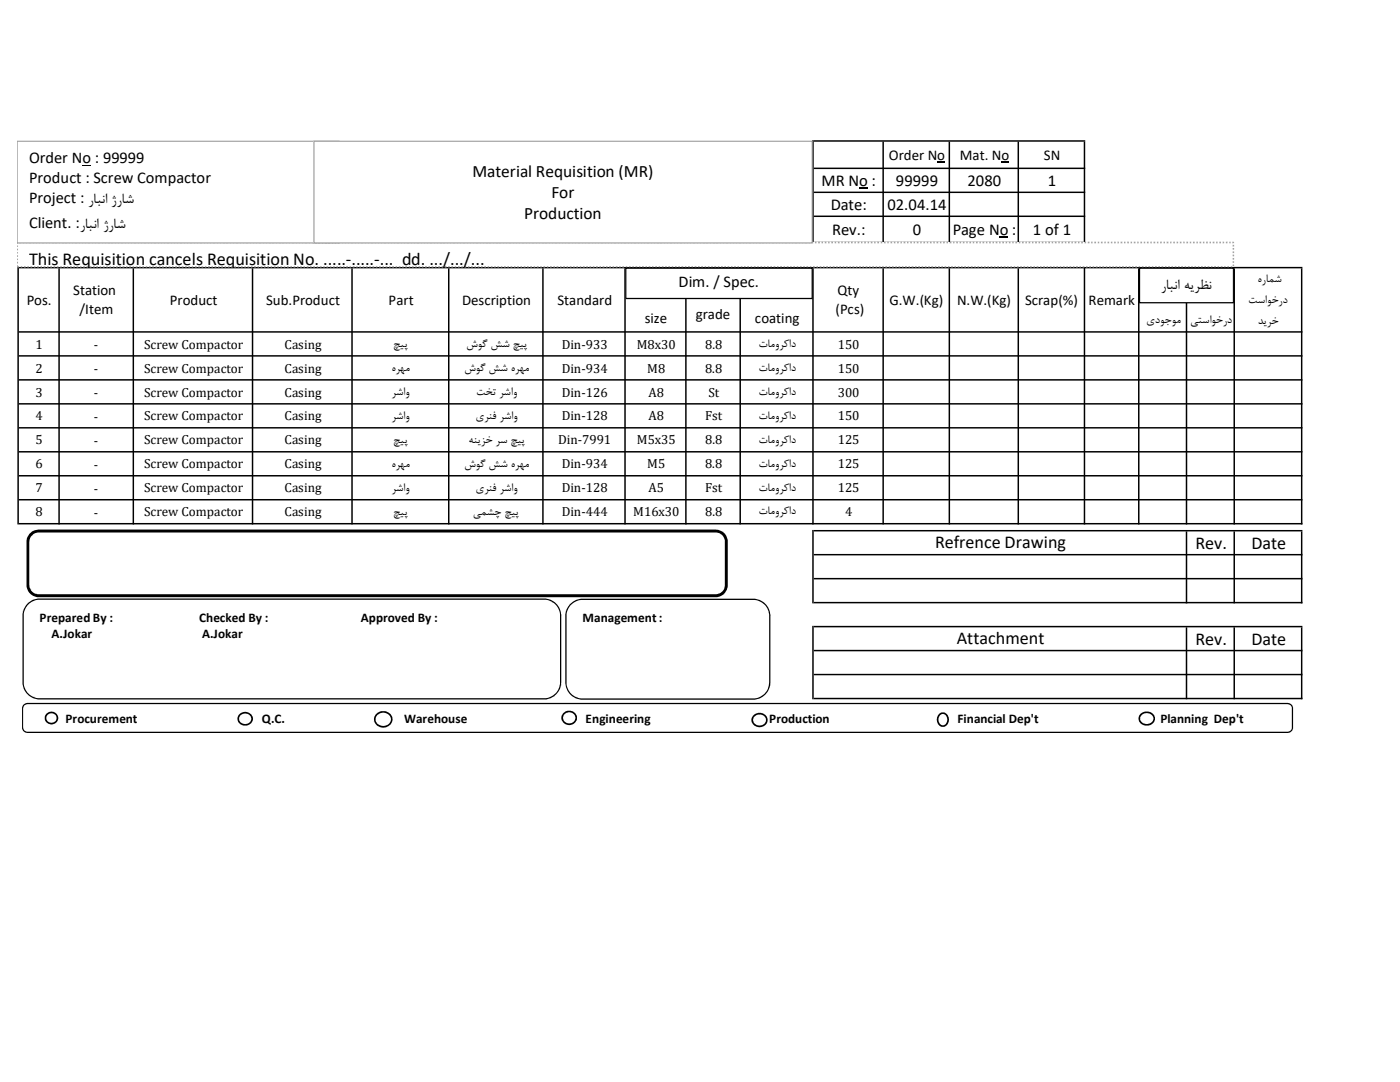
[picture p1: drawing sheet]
<svg xmlns="http://www.w3.org/2000/svg" width="279mm" height="216mm" viewBox="0 0 279 216" stroke-linecap="round" stroke-linejoin="round" font-family="sans-serif">
<path d="M171.4 37.5h1.8v.2h-1.8zM187 32.2h1.6v.2h-1.6zM199.9 32.2h1.5v.2h-1.5zM199.5 47.2h1.7v.3h-1.7z" fill="#000"/>
<g fill="#000">
<path d="M162.1 28h.3v20.6h-.3zM176.1 28.3h.3v20.3h-.3zM189.3 28.3h.3v20.3h-.3zM203.1 28.3h.3v20.3h-.3zM162.1 53.6h.3v51h-.3zM236.6 53.6h.3v51h-.3zM246.2 53.6h.3v51h-.3zM259.6 53.6h.3v51h-.3zM162.1 105.7h.3v14.7h-.3zM236.6 106h.3v14.4h-.3zM246.2 106h.3v14.4h-.3zM259.6 106h.3v14.4h-.3zM162.1 124.9h.3v14.6h-.3zM176.1 53.6h.3v51h-.3zM189.3 53.6h.3v51h-.3zM203.1 53.6h.3v51h-.3zM216.3 28.3h.3v76.3h-.3zM3.5 53.3h.3v51.3h-.3zM11.6 53.6h.3v51h-.3zM26.5 53.6h.3v51h-.3zM50.2 53.6h.3v51h-.3zM70.1 53.6h.3v51h-.3zM89.4 53.6h.3v51h-.3zM108.2 53.6h.3v51h-.3zM124.6 53.6h.3v51h-.3zM136.7 53.6h.3v51h-.3zM147.6 53.6h.3v51h-.3zM227.1 53.6h.3v51h-.3zM236.6 125.2h.3v14.3h-.3zM246.2 125.2h.3v14.3h-.3zM259.6 125.2h.3v14.3h-.3z" fill-rule="evenodd"/>
<path d="M162.4 28h54.2v.3h-54.2zM162.4 33.4h54.2v.3h-54.2zM162.4 38.2h54.2v.3h-54.2zM162.4 43h54.2v.3h-54.2zM162.4 48.3h54.2v.3h-54.2zM3.8 53.3h256.1v.3h-256.1zM3.8 66.1h256.1v.3h-256.1zM3.8 70.9h256.1v.3h-256.1zM3.8 75.6h256.1v.3h-256.1zM3.8 80.4h256.1v.3h-256.1zM3.8 85.2h256.1v.3h-256.1zM3.8 90h256.1v.3h-256.1zM3.8 94.8h256.1v.3h-256.1zM3.8 99.6h256.1v.3h-256.1zM3.8 104.4h256.1v.2h-256.1zM162.4 105.7h97.5v.3h-97.5zM162.4 110.5h97.5v.3h-97.5zM162.4 115.3h97.5v.3h-97.5zM162.4 120.1h97.5v.3h-97.5zM162.4 124.9h97.5v.3h-97.5zM162.4 129.7h97.5v.3h-97.5zM162.4 134.5h97.5v.2h-97.5zM162.4 139.2h97.5v.3h-97.5z" fill-rule="evenodd"/>
</g>
<path d="M3.4 48.4h242.7v4.8h-242.7z" fill="#fff"/>
<path d="M3.4 52.9h.2v.3h-.2zM3.4 52.2h.2v.4h-.2zM3.4 51.6h.2v.3h-.2zM3.4 50.9h.2v.4h-.2zM3.4 50.3h.2v.3h-.2zM3.4 49.6h.2v.4h-.2zM3.4 49h.2v.3h-.2zM3.4 48.2v.4l.2-.2v.2h-.2zM3.9 48.2h.2v.4h-.2zM4.5 48.2h.3v.4h-.3zM5.2 48.2h.3v.4h-.3zM5.8 48.2h.3v.4h-.3zM6.5 48.2h.3v.4h-.3zM7.1 48.2h.4v.4h-.4zM7.8 48.2h.3v.4h-.3zM8.4 48.2h.4v.4h-.4zM9.1 48.2h.3v.4h-.3zM9.7 48.2h.4v.4h-.4zM10.4 48.2h.3v.4h-.3zM11 48.2h.4v.4h-.4zM11.7 48.2h.3v.4h-.3zM12.4 48.2h.3v.4h-.3zM13 48.2h.3v.4h-.3zM13.7 48.2h.3v.4h-.3zM14.4 48.2h.2v.4h-.2zM15 48.2h.3v.4h-.3zM15.7 48.2h.3v.4h-.3zM16.3 48.2h.3v.4h-.3zM17 48.2h.3v.4h-.3zM17.6 48.2h.3v.4h-.3zM18.3 48.2h.3v.4h-.3zM18.9 48.2h.4v.4h-.4zM19.6 48.2h.3v.4h-.3zM20.2 48.2h.4v.4h-.4zM20.9 48.2h.3v.4h-.3zM21.5 48.2h.4v.4h-.4zM22.2 48.2h.3v.4h-.3zM22.9 48.2h.3v.4h-.3zM23.5 48.2h.3v.4h-.3zM24.2 48.2h.3v.4h-.3zM24.8 48.2h.3v.4h-.3zM25.5 48.2h.3v.4h-.3zM26.2 48.2h.3v.4h-.3zM26.8 48.2h.3v.4h-.3zM27.5 48.2h.3v.4h-.3zM28.1 48.2h.3v.4h-.3zM28.8 48.2h.3v.4h-.3zM29.4 48.2h.4v.4h-.4zM30.1 48.2h.3v.4h-.3zM30.7 48.2h.4v.4h-.4zM31.4 48.2h.3v.4h-.3zM32 48.2h.4v.4h-.4zM32.7 48.2h.3v.4h-.3zM33.4 48.2h.3v.4h-.3zM34 48.2h.3v.4h-.3zM34.7 48.2h.3v.4h-.3zM35.3 48.2h.3v.4h-.3zM36 48.2h.3v.4h-.3zM36.7 48.2h.3v.4h-.3zM37.3 48.2h.3v.4h-.3zM38 48.2h.3v.4h-.3zM38.6 48.2h.3v.4h-.3zM39.3 48.2h.3v.4h-.3zM39.9 48.2h.4v.4h-.4zM40.6 48.2h.3v.4h-.3zM41.2 48.2h.4v.4h-.4zM41.9 48.2h.3v.4h-.3zM42.5 48.2h.4v.4h-.4zM43.2 48.2h.3v.4h-.3zM43.9 48.2h.3v.4h-.3zM44.5 48.2h.3v.4h-.3zM45.2 48.2h.3v.4h-.3zM45.8 48.2h.3v.4h-.3zM46.5 48.2h.3v.4h-.3zM47.2 48.2h.3v.4h-.3zM47.8 48.2h.3v.4h-.3zM48.5 48.2h.3v.4h-.3zM49.1 48.2h.3v.4h-.3zM49.8 48.2h.3v.4h-.3zM50.4 48.2h.4v.4h-.4zM51.1 48.2h.3v.4h-.3zM51.7 48.2h.4v.4h-.4zM52.4 48.2h.3v.4h-.3zM53 48.2h.4v.4h-.4zM53.7 48.2h.3v.4h-.3zM54.4 48.2h.3v.4h-.3zM55 48.2h.3v.4h-.3zM55.7 48.2h.3v.4h-.3zM56.3 48.2h.3v.4h-.3zM57 48.2h.3v.4h-.3zM57.7 48.2h.3v.4h-.3zM58.3 48.2h.3v.4h-.3zM59 48.2h.3v.4h-.3zM59.6 48.2h.3v.4h-.3zM60.3 48.2h.3v.4h-.3zM60.9 48.2h.4v.4h-.4zM61.6 48.2h.3v.4h-.3zM62.2 48.2h.4v.4h-.4zM62.9 48.2h.3v.4h-.3zM63.5 48.2h.4v.4h-.4zM64.2 48.2h.3v.4h-.3zM64.9 48.2h.3v.4h-.3zM65.5 48.2h.3v.4h-.3zM66.2 48.2h.3v.4h-.3zM66.8 48.2h.3v.4h-.3zM67.5 48.2h.3v.4h-.3zM68.2 48.2h.3v.4h-.3zM68.8 48.2h.3v.4h-.3zM69.5 48.2h.3v.4h-.3zM70.1 48.2h.3v.4h-.3zM70.8 48.2h.3v.4h-.3zM71.4 48.2h.4v.4h-.4zM72.1 48.2h.3v.4h-.3zM72.7 48.2h.4v.4h-.4zM73.4 48.2h.3v.4h-.3zM74 48.2h.4v.4h-.4zM74.7 48.2h.3v.4h-.3zM75.4 48.2h.3v.4h-.3zM76 48.2h.3v.4h-.3zM76.7 48.2h.3v.4h-.3zM77.3 48.2h.3v.4h-.3zM78 48.2h.3v.4h-.3zM78.7 48.2h.3v.4h-.3zM79.3 48.2h.3v.4h-.3zM80 48.2h.3v.4h-.3zM80.6 48.2h.3v.4h-.3zM81.3 48.2h.3v.4h-.3zM81.9 48.2h.4v.4h-.4zM82.6 48.2h.3v.4h-.3zM83.2 48.2h.4v.4h-.4zM83.9 48.2h.3v.4h-.3zM84.5 48.2h.4v.4h-.4zM85.2 48.2h.3v.4h-.3zM85.9 48.2h.3v.4h-.3zM86.5 48.2h.3v.4h-.3zM87.2 48.2h.3v.4h-.3zM87.8 48.2h.3v.4h-.3zM88.5 48.2h.3v.4h-.3zM89.2 48.2h.3v.4h-.3zM89.8 48.2h.3v.4h-.3zM90.5 48.2h.3v.4h-.3zM91.1 48.2h.3v.4h-.3zM91.8 48.2h.3v.4h-.3zM92.4 48.2h.4v.4h-.4zM93.1 48.2h.3v.4h-.3zM93.7 48.2h.4v.4h-.4zM94.4 48.2h.3v.4h-.3zM95 48.2h.4v.4h-.4zM95.7 48.2h.3v.4h-.3zM96.4 48.2h.3v.4h-.3zM97 48.2h.3v.4h-.3zM97.7 48.2h.3v.4h-.3zM98.3 48.2h.3v.4h-.3zM99 48.2h.3v.4h-.3zM99.7 48.2h.2v.4h-.2zM100.3 48.2h.3v.4h-.3zM101 48.2h.3v.4h-.3zM101.6 48.2h.3v.4h-.3zM102.3 48.2h.3v.4h-.3zM102.9 48.2h.4v.4h-.4zM103.6 48.2h.3v.4h-.3zM104.2 48.2h.4v.4h-.4zM104.9 48.2h.3v.4h-.3zM105.5 48.2h.4v.4h-.4zM106.2 48.2h.3v.4h-.3zM106.8 48.2h.4v.4h-.4zM107.5 48.2h.3v.4h-.3zM108.2 48.2h.3v.4h-.3zM108.8 48.2h.3v.4h-.3zM109.5 48.2h.3v.4h-.3zM110.2 48.2h.2v.4h-.2zM110.8 48.2h.3v.4h-.3zM111.5 48.2h.3v.4h-.3zM112.1 48.2h.3v.4h-.3zM112.8 48.2h.3v.4h-.3zM113.4 48.2h.3v.4h-.3zM114.1 48.2h.3v.4h-.3zM114.7 48.2h.4v.4h-.4zM115.4 48.2h.3v.4h-.3zM116 48.2h.4v.4h-.4zM116.7 48.2h.3v.4h-.3zM117.3 48.2h.4v.4h-.4zM118 48.2h.3v.4h-.3zM118.7 48.2h.3v.4h-.3zM119.3 48.2h.3v.4h-.3zM120 48.2h.3v.4h-.3zM120.6 48.2h.3v.4h-.3zM121.3 48.2h.3v.4h-.3zM122 48.2h.3v.4h-.3zM122.6 48.2h.3v.4h-.3zM123.3 48.2h.3v.4h-.3zM123.9 48.2h.3v.4h-.3zM124.6 48.2h.3v.4h-.3zM125.2 48.2h.4v.4h-.4zM125.9 48.2h.3v.4h-.3zM126.5 48.2h.4v.4h-.4zM127.2 48.2h.3v.4h-.3zM127.8 48.2h.4v.4h-.4zM128.5 48.2h.3v.4h-.3zM129.2 48.2h.3v.4h-.3zM129.8 48.2h.3v.4h-.3zM130.5 48.2h.3v.4h-.3zM131.1 48.2h.3v.4h-.3zM131.8 48.2h.3v.4h-.3zM132.5 48.2h.3v.4h-.3zM133.1 48.2h.3v.4h-.3zM133.8 48.2h.3v.4h-.3zM134.4 48.2h.3v.4h-.3zM135.1 48.2h.3v.4h-.3zM135.7 48.2h.4v.4h-.4zM136.4 48.2h.3v.4h-.3zM137 48.2h.4v.4h-.4zM137.7 48.2h.3v.4h-.3zM138.3 48.2h.4v.4h-.4zM139 48.2h.3v.4h-.3zM139.7 48.2h.3v.4h-.3zM140.3 48.2h.3v.4h-.3zM141 48.2h.3v.4h-.3zM141.6 48.2h.3v.4h-.3zM142.3 48.2h.3v.4h-.3zM143 48.2h.3v.4h-.3zM143.6 48.2h.3v.4h-.3zM144.3 48.2h.3v.4h-.3zM144.9 48.2h.3v.4h-.3zM145.6 48.2h.3v.4h-.3zM146.2 48.2h.4v.4h-.4zM146.9 48.2h.3v.4h-.3zM147.5 48.2h.4v.4h-.4zM148.2 48.2h.3v.4h-.3zM148.8 48.2h.4v.4h-.4zM149.5 48.2h.3v.4h-.3zM150.2 48.2h.3v.4h-.3zM150.8 48.2h.3v.4h-.3zM151.5 48.2h.3v.4h-.3zM152.1 48.2h.3v.4h-.3zM152.8 48.2h.3v.4h-.3zM153.5 48.2h.3v.4h-.3zM154.1 48.2h.3v.4h-.3zM154.8 48.2h.3v.4h-.3zM155.4 48.2h.3v.4h-.3zM156.1 48.2h.3v.4h-.3zM156.7 48.2h.4v.4h-.4zM157.4 48.2h.3v.4h-.3zM158 48.2h.4v.4h-.4zM158.7 48.2h.3v.4h-.3zM159.3 48.2h.4v.4h-.4zM160 48.2h.3v.4h-.3zM160.7 48.2h.3v.4h-.3zM161.3 48.2h.3v.4h-.3zM162 48.2h.3v.4h-.3zM162.6 48.2h.3v.4h-.3zM163.3 48.2h.3v.4h-.3zM164 48.2h.3v.4h-.3zM164.6 48.2h.3v.4h-.3zM165.3 48.2h.3v.4h-.3zM165.9 48.2h.3v.4h-.3zM166.6 48.2h.3v.4h-.3zM167.2 48.2h.4v.4h-.4zM167.9 48.2h.3v.4h-.3zM168.5 48.2h.4v.4h-.4zM169.2 48.2h.3v.4h-.3zM169.8 48.2h.4v.4h-.4zM170.5 48.2h.3v.4h-.3zM171.2 48.2h.3v.4h-.3zM171.8 48.2h.3v.4h-.3zM172.5 48.2h.3v.4h-.3zM173.1 48.2h.3v.4h-.3zM173.8 48.2h.3v.4h-.3zM174.5 48.2h.3v.4h-.3zM175.1 48.2h.3v.4h-.3zM175.8 48.2h.3v.4h-.3zM176.4 48.2h.3v.4h-.3zM177.1 48.2h.3v.4h-.3zM177.7 48.2h.4v.4h-.4zM178.4 48.2h.3v.4h-.3zM179 48.2h.4v.4h-.4zM179.7 48.2h.3v.4h-.3zM180.3 48.2h.4v.4h-.4zM181 48.2h.3v.4h-.3zM181.7 48.2h.3v.4h-.3zM182.3 48.2h.3v.4h-.3zM183 48.2h.3v.4h-.3zM183.6 48.2h.3v.4h-.3zM184.3 48.2h.3v.4h-.3zM185 48.2h.3v.4h-.3zM185.6 48.2h.3v.4h-.3zM186.3 48.2h.3v.4h-.3zM186.9 48.2h.3v.4h-.3zM187.6 48.2h.3v.4h-.3zM188.2 48.2h.4v.4h-.4zM188.9 48.2h.3v.4h-.3zM189.5 48.2h.4v.4h-.4zM190.2 48.2h.3v.4h-.3zM190.8 48.2h.4v.4h-.4zM191.5 48.2h.3v.4h-.3zM192.2 48.2h.3v.4h-.3zM192.8 48.2h.3v.4h-.3zM193.5 48.2h.3v.4h-.3zM194.1 48.2h.3v.4h-.3zM194.8 48.2h.3v.4h-.3zM195.5 48.2h.2v.4h-.2zM196.1 48.2h.3v.4h-.3zM196.8 48.2h.3v.4h-.3zM197.4 48.2h.3v.4h-.3zM198.1 48.2h.3v.4h-.3zM198.7 48.2h.4v.4h-.4zM199.4 48.2h.3v.4h-.3zM200 48.2h.4v.4h-.4zM200.7 48.2h.3v.4h-.3zM201.3 48.2h.4v.4h-.4zM202 48.2h.3v.4h-.3zM202.6 48.2h.4v.4h-.4zM203.3 48.2h.3v.4h-.3zM204 48.2h.3v.4h-.3zM204.6 48.2h.3v.4h-.3zM205.3 48.2h.3v.4h-.3zM206 48.2h.2v.4h-.2zM206.6 48.2h.3v.4h-.3zM207.3 48.2h.3v.4h-.3zM207.9 48.2h.3v.4h-.3zM208.6 48.2h.3v.4h-.3zM209.2 48.2h.3v.4h-.3zM209.9 48.2h.3v.4h-.3zM210.5 48.2h.4v.4h-.4zM211.2 48.2h.3v.4h-.3zM211.8 48.2h.4v.4h-.4zM212.5 48.2h.3v.4h-.3zM213.1 48.2h.4v.4h-.4zM213.8 48.2h.3v.4h-.3zM214.5 48.2h.3v.4h-.3zM215.1 48.2h.3v.4h-.3zM215.8 48.2h.3v.4h-.3zM216.5 48.2h.2v.4h-.2zM217.1 48.2h.3v.4h-.3zM217.8 48.2h.3v.4h-.3zM218.4 48.2h.3v.4h-.3zM219.1 48.2h.3v.4h-.3zM219.7 48.2h.3v.4h-.3zM220.4 48.2h.3v.4h-.3zM221 48.2h.4v.4h-.4zM221.7 48.2h.3v.4h-.3zM222.3 48.2h.4v.4h-.4zM223 48.2h.3v.4h-.3zM223.6 48.2h.4v.4h-.4zM224.3 48.2h.3v.4h-.3zM225 48.2h.3v.4h-.3zM225.6 48.2h.3v.4h-.3zM226.3 48.2h.3v.4h-.3zM226.9 48.2h.3v.4h-.3zM227.6 48.2h.3v.4h-.3zM228.3 48.2h.3v.4h-.3zM228.9 48.2h.3v.4h-.3zM229.6 48.2h.3v.4h-.3zM230.2 48.2h.3v.4h-.3zM230.9 48.2h.3v.4h-.3zM231.5 48.2h.4v.4h-.4zM232.2 48.2h.3v.4h-.3zM232.8 48.2h.4v.4h-.4zM233.5 48.2h.3v.4h-.3zM234.1 48.2h.4v.4h-.4zM234.8 48.2h.3v.4h-.3zM235.5 48.2h.3v.4h-.3zM236.1 48.2h.3v.4h-.3zM236.8 48.2h.3v.4h-.3zM237.4 48.2h.3v.4h-.3zM238.1 48.2h.3v.4h-.3zM238.8 48.2h.3v.4h-.3zM239.4 48.2h.3v.4h-.3zM240.1 48.2h.3v.4h-.3zM240.7 48.2h.3v.4h-.3zM241.4 48.2h.3v.4h-.3zM242 48.2h.4v.4h-.4zM242.7 48.2h.3v.4h-.3zM243.3 48.2h.4v.4h-.4zM244 48.2h.3v.4h-.3zM244.6 48.2h.4v.4h-.4zM245.3 48.2h.3v.4h-.3zM246 48.2l.3 .1v.2h-.3v-.1l.1 .2h-.1zM246 48.9h.3v.3h-.3zM246 49.5h.3v.3h-.3zM246 50.2h.3v.3h-.3zM246 50.8h.3v.3h-.3zM246 51.5h.3v.3h-.3zM246 52.1h.3v.4h-.3zM246 52.8h.3v.3h-.3zM245.6 53.1h.3v.3h-.3zM244.9 53.1h.4v.3h-.4zM244.3 53.1h.3v.3h-.3zM243.6 53.1h.4v.3h-.4zM243 53.1h.3v.3h-.3zM242.3 53.1h.4v.3h-.4zM241.7 53.1h.3v.3h-.3zM241 53.1h.3v.3h-.3zM240.4 53.1h.3v.3h-.3zM239.7 53.1h.3v.3h-.3zM239.1 53.1h.3v.3h-.3zM238.4 53.1h.3v.3h-.3zM237.7 53.1h.3v.3h-.3zM237.1 53.1h.3v.3h-.3zM236.4 53.1h.3v.3h-.3zM235.8 53.1h.3v.3h-.3zM235.1 53.1h.3v.3h-.3zM234.4 53.1h.4v.3h-.4zM233.8 53.1h.3v.3h-.3zM233.1 53.1h.4v.3h-.4zM232.5 53.1h.3v.3h-.3zM231.8 53.1h.4v.3h-.4zM231.2 53.1h.3v.3h-.3zM230.5 53.1h.3v.3h-.3zM229.9 53.1h.3v.3h-.3zM229.2 53.1h.3v.3h-.3zM228.6 53.1h.3v.3h-.3zM227.9 53.1h.3v.3h-.3zM227.2 53.1h.3v.3h-.3zM226.6 53.1h.3v.3h-.3zM225.9 53.1h.3v.3h-.3zM225.3 53.1h.3v.3h-.3zM224.6 53.1h.3v.3h-.3zM223.9 53.1h.4v.3h-.4zM223.3 53.1h.3v.3h-.3zM222.6 53.1h.4v.3h-.4zM222 53.1h.3v.3h-.3zM221.3 53.1h.4v.3h-.4zM220.7 53.1h.3v.3h-.3zM220 53.1h.3v.3h-.3zM219.4 53.1h.3v.3h-.3zM218.7 53.1h.3v.3h-.3zM218.1 53.1h.3v.3h-.3zM217.4 53.1h.3v.3h-.3zM216.7 53.1h.3v.3h-.3zM216.1 53.1h.3v.3h-.3zM215.4 53.1h.3v.3h-.3zM214.8 53.1h.3v.3h-.3zM214.1 53.1h.3v.3h-.3zM213.4 53.1h.4v.3h-.4zM212.8 53.1h.3v.3h-.3zM212.1 53.1h.4v.3h-.4zM211.5 53.1h.3v.3h-.3zM210.8 53.1h.4v.3h-.4zM210.2 53.1h.3v.3h-.3zM209.5 53.1h.3v.3h-.3zM208.9 53.1h.3v.3h-.3zM208.2 53.1h.3v.3h-.3zM207.6 53.1h.3v.3h-.3zM206.9 53.1h.3v.3h-.3zM206.2 53.1h.3v.3h-.3zM205.6 53.1h.3v.3h-.3zM204.9 53.1h.3v.3h-.3zM204.3 53.1h.3v.3h-.3zM203.6 53.1h.3v.3h-.3zM202.9 53.1h.4v.3h-.4zM202.3 53.1h.3v.3h-.3zM201.6 53.1h.4v.3h-.4zM201 53.1h.3v.3h-.3zM200.3 53.1h.4v.3h-.4zM199.7 53.1h.3v.3h-.3zM199 53.1h.3v.3h-.3zM198.4 53.1h.3v.3h-.3zM197.7 53.1h.3v.3h-.3zM197.1 53.1h.3v.3h-.3zM196.4 53.1h.3v.3h-.3zM195.7 53.1h.3v.3h-.3zM195.1 53.1h.3v.3h-.3zM194.4 53.1h.3v.3h-.3zM193.8 53.1h.3v.3h-.3zM193.1 53.1h.3v.3h-.3zM192.4 53.1h.4v.3h-.4zM191.8 53.1h.3v.3h-.3zM191.1 53.1h.4v.3h-.4zM190.5 53.1h.3v.3h-.3zM189.8 53.1h.4v.3h-.4zM189.2 53.1h.3v.3h-.3zM188.5 53.1h.3v.3h-.3zM187.9 53.1h.3v.3h-.3zM187.2 53.1h.3v.3h-.3zM186.6 53.1h.3v.3h-.3zM185.9 53.1h.3v.3h-.3zM185.3 53.1h.2v.3h-.2zM184.6 53.1h.3v.3h-.3zM183.9 53.1h.3v.3h-.3zM183.3 53.1h.3v.3h-.3zM182.6 53.1h.3v.3h-.3zM181.9 53.1h.4v.3h-.4zM181.3 53.1h.3v.3h-.3zM180.6 53.1h.4v.3h-.4zM180 53.1h.3v.3h-.3zM179.3 53.1h.4v.3h-.4zM178.7 53.1h.3v.3h-.3zM178 53.1h.4v.3h-.4zM177.4 53.1h.3v.3h-.3zM176.7 53.1h.3v.3h-.3zM176.1 53.1h.3v.3h-.3zM175.4 53.1h.3v.3h-.3zM174.8 53.1h.2v.3h-.2zM174.1 53.1h.3v.3h-.3zM173.4 53.1h.3v.3h-.3zM172.8 53.1h.3v.3h-.3zM172.1 53.1h.3v.3h-.3zM171.4 53.1h.4v.3h-.4zM170.8 53.1h.3v.3h-.3zM170.1 53.1h.4v.3h-.4zM169.5 53.1h.3v.3h-.3zM168.8 53.1h.4v.3h-.4zM168.2 53.1h.3v.3h-.3zM167.5 53.1h.4v.3h-.4zM166.9 53.1h.3v.3h-.3zM166.2 53.1h.3v.3h-.3zM165.6 53.1h.3v.3h-.3zM164.9 53.1h.3v.3h-.3zM164.3 53.1h.2v.3h-.2zM163.6 53.1h.3v.3h-.3zM162.9 53.1h.3v.3h-.3zM162.3 53.1h.3v.3h-.3zM161.6 53.1h.3v.3h-.3zM161 53.1h.3v.3h-.3zM160.3 53.1h.3v.3h-.3zM159.6 53.1h.4v.3h-.4zM159 53.1h.3v.3h-.3zM158.3 53.1h.4v.3h-.4zM157.7 53.1h.3v.3h-.3zM157 53.1h.4v.3h-.4zM156.4 53.1h.3v.3h-.3zM155.7 53.1h.3v.3h-.3zM155.1 53.1h.3v.3h-.3zM154.4 53.1h.3v.3h-.3zM153.8 53.1h.3v.3h-.3zM153.1 53.1h.3v.3h-.3zM152.4 53.1h.3v.3h-.3zM151.8 53.1h.3v.3h-.3zM151.1 53.1h.3v.3h-.3zM150.5 53.1h.3v.3h-.3zM149.8 53.1h.3v.3h-.3zM149.1 53.1h.4v.3h-.4zM148.5 53.1h.3v.3h-.3zM147.8 53.1h.4v.3h-.4zM147.2 53.1h.3v.3h-.3zM146.5 53.1h.4v.3h-.4zM145.9 53.1h.3v.3h-.3zM145.2 53.1h.3v.3h-.3zM144.6 53.1h.3v.3h-.3zM143.9 53.1h.3v.3h-.3zM143.3 53.1h.3v.3h-.3zM142.6 53.1h.3v.3h-.3zM141.9 53.1h.3v.3h-.3zM141.3 53.1h.3v.3h-.3zM140.6 53.1h.3v.3h-.3zM140 53.1h.3v.3h-.3zM139.3 53.1h.3v.3h-.3zM138.6 53.1h.4v.3h-.4zM138 53.1h.3v.3h-.3zM137.3 53.1h.4v.3h-.4zM136.7 53.1h.3v.3h-.3zM136 53.1h.4v.3h-.4zM135.4 53.1h.3v.3h-.3zM134.7 53.1h.3v.3h-.3zM134.1 53.1h.3v.3h-.3zM133.4 53.1h.3v.3h-.3zM132.8 53.1h.3v.3h-.3zM132.1 53.1h.3v.3h-.3zM131.4 53.1h.3v.3h-.3zM130.8 53.1h.3v.3h-.3zM130.1 53.1h.3v.3h-.3zM129.5 53.1h.3v.3h-.3zM128.8 53.1h.3v.3h-.3zM128.1 53.1h.4v.3h-.4zM127.5 53.1h.3v.3h-.3zM126.8 53.1h.4v.3h-.4zM126.2 53.1h.3v.3h-.3zM125.5 53.1h.4v.3h-.4zM124.9 53.1h.3v.3h-.3zM124.2 53.1h.3v.3h-.3zM123.6 53.1h.3v.3h-.3zM122.9 53.1h.3v.3h-.3zM122.3 53.1h.3v.3h-.3zM121.6 53.1h.3v.3h-.3zM120.9 53.1h.3v.3h-.3zM120.3 53.1h.3v.3h-.3zM119.6 53.1h.3v.3h-.3zM119 53.1h.3v.3h-.3zM118.3 53.1h.3v.3h-.3zM117.6 53.1h.4v.3h-.4zM117 53.1h.3v.3h-.3zM116.3 53.1h.4v.3h-.4zM115.7 53.1h.3v.3h-.3zM115 53.1h.4v.3h-.4zM114.4 53.1h.3v.3h-.3zM113.7 53.1h.3v.3h-.3zM113.1 53.1h.3v.3h-.3zM112.4 53.1h.3v.3h-.3zM111.8 53.1h.3v.3h-.3zM111.1 53.1h.3v.3h-.3zM110.4 53.1h.3v.3h-.3zM109.8 53.1h.3v.3h-.3zM109.1 53.1h.3v.3h-.3zM108.5 53.1h.3v.3h-.3zM107.8 53.1h.3v.3h-.3zM107.1 53.1h.4v.3h-.4zM106.5 53.1h.3v.3h-.3zM105.8 53.1h.4v.3h-.4zM105.2 53.1h.3v.3h-.3zM104.5 53.1h.4v.3h-.4zM103.9 53.1h.3v.3h-.3zM103.2 53.1h.3v.3h-.3zM102.6 53.1h.3v.3h-.3zM101.9 53.1h.3v.3h-.3zM101.3 53.1h.3v.3h-.3zM100.6 53.1h.3v.3h-.3zM99.9 53.1h.3v.3h-.3zM99.3 53.1h.3v.3h-.3zM98.6 53.1h.3v.3h-.3zM98 53.1h.3v.3h-.3zM97.3 53.1h.3v.3h-.3zM96.6 53.1h.4v.3h-.4zM96 53.1h.3v.3h-.3zM95.3 53.1h.4v.3h-.4zM94.7 53.1h.3v.3h-.3zM94 53.1h.4v.3h-.4zM93.4 53.1h.3v.3h-.3zM92.7 53.1h.3v.3h-.3zM92.1 53.1h.3v.3h-.3zM91.4 53.1h.3v.3h-.3zM90.8 53.1h.3v.3h-.3zM90.1 53.1h.3v.3h-.3zM89.5 53.1h.2v.3h-.2zM88.8 53.1h.3v.3h-.3zM88.1 53.1h.3v.3h-.3zM87.5 53.1h.3v.3h-.3zM86.8 53.1h.3v.3h-.3zM86.1 53.1h.4v.3h-.4zM85.5 53.1h.3v.3h-.3zM84.8 53.1h.4v.3h-.4zM84.2 53.1h.3v.3h-.3zM83.5 53.1h.4v.3h-.4zM82.9 53.1h.3v.3h-.3zM82.2 53.1h.3v.3h-.3zM81.6 53.1h.3v.3h-.3zM80.9 53.1h.3v.3h-.3zM80.3 53.1h.3v.3h-.3zM79.6 53.1h.3v.3h-.3zM79 53.1h.2v.3h-.2zM78.3 53.1h.3v.3h-.3zM77.6 53.1h.3v.3h-.3zM77 53.1h.3v.3h-.3zM76.3 53.1h.3v.3h-.3zM75.6 53.1h.4v.3h-.4zM75 53.1h.3v.3h-.3zM74.3 53.1h.4v.3h-.4zM73.7 53.1h.3v.3h-.3zM73 53.1h.4v.3h-.4zM72.4 53.1h.3v.3h-.3zM71.7 53.1h.4v.3h-.4zM71.1 53.1h.3v.3h-.3zM70.4 53.1h.3v.3h-.3zM69.8 53.1h.3v.3h-.3zM69.1 53.1h.3v.3h-.3zM68.5 53.1h.2v.3h-.2zM67.8 53.1h.3v.3h-.3zM67.1 53.1h.3v.3h-.3zM66.5 53.1h.3v.3h-.3zM65.8 53.1h.3v.3h-.3zM65.2 53.1h.3v.3h-.3zM64.5 53.1h.3v.3h-.3zM63.8 53.1h.4v.3h-.4zM63.2 53.1h.3v.3h-.3zM62.5 53.1h.4v.3h-.4zM61.9 53.1h.3v.3h-.3zM61.2 53.1h.4v.3h-.4zM60.6 53.1h.3v.3h-.3zM59.9 53.1h.3v.3h-.3zM59.3 53.1h.3v.3h-.3zM58.6 53.1h.3v.3h-.3zM58 53.1h.3v.3h-.3zM57.3 53.1h.3v.3h-.3zM56.6 53.1h.3v.3h-.3zM56 53.1h.3v.3h-.3zM55.3 53.1h.3v.3h-.3zM54.7 53.1h.3v.3h-.3zM54 53.1h.3v.3h-.3zM53.3 53.1h.4v.3h-.4zM52.7 53.1h.3v.3h-.3zM52 53.1h.4v.3h-.4zM51.4 53.1h.3v.3h-.3zM50.7 53.1h.4v.3h-.4zM50.1 53.1h.3v.3h-.3zM49.4 53.1h.3v.3h-.3zM48.8 53.1h.3v.3h-.3zM48.1 53.1h.3v.3h-.3zM47.5 53.1h.3v.3h-.3zM46.8 53.1h.3v.3h-.3zM46.1 53.1h.3v.3h-.3zM45.5 53.1h.3v.3h-.3zM44.8 53.1h.3v.3h-.3zM44.2 53.1h.3v.3h-.3zM43.5 53.1h.3v.3h-.3zM42.8 53.1h.4v.3h-.4zM42.2 53.1h.3v.3h-.3zM41.5 53.1h.4v.3h-.4zM40.9 53.1h.3v.3h-.3zM40.2 53.1h.4v.3h-.4zM39.6 53.1h.3v.3h-.3zM38.9 53.1h.3v.3h-.3zM38.3 53.1h.3v.3h-.3zM37.6 53.1h.3v.3h-.3zM37 53.1h.3v.3h-.3zM36.3 53.1h.3v.3h-.3zM35.6 53.1h.3v.3h-.3zM35 53.1h.3v.3h-.3zM34.3 53.1h.3v.3h-.3zM33.7 53.1h.3v.3h-.3zM33 53.1h.3v.3h-.3zM32.3 53.1h.4v.3h-.4zM31.7 53.1h.3v.3h-.3zM31 53.1h.4v.3h-.4zM30.4 53.1h.3v.3h-.3zM29.7 53.1h.4v.3h-.4zM29.1 53.1h.3v.3h-.3zM28.4 53.1h.3v.3h-.3zM27.8 53.1h.3v.3h-.3zM27.1 53.1h.3v.3h-.3zM26.5 53.1h.3v.3h-.3zM25.8 53.1h.3v.3h-.3zM25.1 53.1h.3v.3h-.3zM24.5 53.1h.3v.3h-.3zM23.8 53.1h.3v.3h-.3zM23.2 53.1h.3v.3h-.3zM22.5 53.1h.3v.3h-.3zM21.8 53.1h.4v.3h-.4zM21.2 53.1h.3v.3h-.3zM20.5 53.1h.4v.3h-.4zM19.9 53.1h.3v.3h-.3zM19.2 53.1h.4v.3h-.4zM18.6 53.1h.3v.3h-.3zM17.9 53.1h.3v.3h-.3zM17.3 53.1h.3v.3h-.3zM16.6 53.1h.3v.3h-.3zM16 53.1h.3v.3h-.3zM15.3 53.1h.3v.3h-.3zM14.6 53.1h.3v.3h-.3zM14 53.1h.3v.3h-.3zM13.3 53.1h.3v.3h-.3zM12.7 53.1h.3v.3h-.3zM12 53.1h.3v.3h-.3zM11.3 53.1h.4v.3h-.4zM10.7 53.1h.3v.3h-.3zM10 53.1h.4v.3h-.4zM9.4 53.1h.3v.3h-.3zM8.7 53.1h.4v.3h-.4zM8.1 53.1h.3v.3h-.3zM7.4 53.1h.3v.3h-.3zM6.8 53.1h.3v.3h-.3zM6.1 53.1h.3v.3h-.3zM5.5 53.1h.3v.3h-.3zM4.8 53.1h.3v.3h-.3zM4.1 53.1h.3v.3h-.3zM3.5 53.1h.3v.3h-.3z" fill="#a6a6a6"/>
<path d="M3.4 28.2h64.3v20.3h-64.3z" fill="#fff"/>
<path d="M3.4 28.1h64.3l.1 .1v20.3l-.1 .1h-64.3zM3.4 28.3l.2-.1v20.3l-.2-.2h64.3l-.1 .2v-20.3l.1 .1z" fill="#a6a6a6"/>
<path d="M16.5 32.9h1.7v.1h-1.7z" fill="#000"/>
<path d="M62.7 28.2h99.4v20.3h-99.4z" fill="#fff"/>
<path d="M62.6 28.1h99.5l.1 .1v20.3l-.1 .1h-99.4l-.2-.1zM62.7 28.3l.1-.1v20.3l-.1-.2h99.4l-.1 .2v-20.3l.1 .1z" fill="#a6a6a6"/>
<path d="M227.4 53.5h18.7v6.9h-18.7z" fill="#fff"/>
<path d="M227.3 53.4h18.9l.1 7-.2 .1h-18.7l-.1-.1zM227.4 53.6l.1-.1v6.9l-.1-.1h18.7l-.1 .1v-6.9l.1 .1z" fill="#000"/>
<path d="M124.9 53.5h37.2v6.1h-37.2z" fill="#fff"/>
<path d="M124.8 53.4h37.3l.1 .1v6.1l-.1 .1h-37.2l-.1-.1zM124.9 53.6l.1-.1v6.1l-.1-.2h37.2l-.1 .2v-6.1l.1 .1z" fill="#000"/>
<path d="M5.6 120.5a3.3 3.3 0 0 1 2.3-1h100.7a3.3 3.3 0 0 1 3.3 3.4v13.2a3.3 3.3 0 0 1-3.3 3.3h-100.7a3.3 3.3 0 0 1-3.3-3.3v-13.2a3.3 3.3 0 0 1 1-2.4z" fill-rule="evenodd" fill="#fff"/>
<path d="M5.7 120.2l.9-.5 1-.3h101a3.5 3.5 0 0 1 3.4 3.5v13.2a3.5 3.5 0 0 1-3.4 3.5h-100.7a3.5 3.5 0 0 1-3.4-3.5v-13.2a3.4 3.4 0 0 1 1.2-2.7zM5.5 120.8l-.6 1.1-.2 .6v13.6a3.2 3.2 0 0 0 3.2 3.2h100.6a3.2 3.2 0 0 0 3.3-3.2v-13.2a3.2 3.2 0 0 0-3.2-3.2h-100.7a3.3 3.3 0 0 0-2.4 1.1z" fill="#000"/>
<path d="M113.9 120.6a3.3 3.3 0 0 1 2.3-1h34.1a3.3 3.3 0 0 1 3.3 3.3v13.3a3.3 3.3 0 0 1-3.3 3.3h-34.1a3.3 3.3 0 0 1-3.3-3.3v-13.3a3.3 3.3 0 0 1 1-2.3z" fill-rule="evenodd" fill="#fff"/>
<path d="M113.8 120.5a3.3 3.3 0 0 1 2.4-1h34.1a3.5 3.5 0 0 1 3.5 3.4v13.3a3.5 3.5 0 0 1-3.5 3.4h-34.1a3.5 3.5 0 0 1-3.4-3.4v-13.3a3.3 3.3 0 0 1 1-2.4zM113.8 120.9l-.6 1.1-.1 .6v13.6a3.2 3.2 0 0 0 3.1 3.2h34.1a3.2 3.2 0 0 0 3.2-3.2v-13.3a3.2 3.2 0 0 0-3.2-3.2h-34a3.3 3.3 0 0 0-2.5 1.2z" fill="#000"/>
<path d="M4.8 140.7l.7-.3h251.5a.95 .95 0 0 1 .9 1v3.8a.95 .95 0 0 1-.9 .9h-251.5a.95 .95 0 0 1-1-.9v-3.8z" fill-rule="evenodd" fill="#fff"/>
<path d="M4.6 140.7l.4-.4h.5h251.5a1.09 1.09 0 0 1 1.1 1.1v3.8a1.09 1.09 0 0 1-1.1 1.1h-251.5l-.8-.4-.3-.5v-4.3zM5 140.6l-.4 .8v3.8l.3 .6 .4 .2h251.8l.5-.2 .2-.5v-4.1l-.2-.4-.6-.3h-251.5z" fill="#000"/>
<circle cx="10.2" cy="143.3" r="1.16" fill="#fff"/>
<path d="M8.9 143.3a1.35 1.35 0 0 1 2.7 0 1.35 1.35 0 0 1-2.7 0zM9.3 143.3a.98 .98 0 0 0 1.9 0 .98 .98 0 0 0-1.9 0z" fill="#000"/>
<path d="M47.8 142.7a1.34 1.34 0 0 1 1.8-.4 1.34 1.34 0 0 1 .5 1.9 1.34 1.34 0 0 1-1.9 .3 1.34 1.34 0 0 1-.4-1.8z" fill-rule="evenodd" fill="#fff"/>
<path d="M47.6 142.7a1.54 1.54 0 0 1 2-.6 1.54 1.54 0 0 1 .8 1.9 1.54 1.54 0 0 1-2 .7 1.54 1.54 0 0 1-.9-1.8zM48 142.7l-.3 .6 .1 .5 .2 .4 .9 .3 .5-.1 .6-.4 .1-.8-.5-.7-.7-.1z" fill="#000"/>
<path d="M75.3 142.5a1.67 1.67 0 0 1 2-.3 1.67 1.67 0 0 1 .8 1.8 1.69 1.69 0 0 1-2 1 1.69 1.69 0 0 1-1.2-1.9z" fill-rule="evenodd" fill="#fff"/>
<path d="M75 142.6a1.51 1.51 0 0 0 .2 2.1l.2 .2a1.8 1.8 0 0 0 2.1 0 1.8 1.8 0 0 0 .7-2l-.2-.3a1.98 1.98 0 0 0-3 0zM75.4 142.6l1.1-.4 1.1 .4 .4 .8-.2 .9-.5 .4-.8 .2-1.1-.4-.4-.7 .1-.8z" fill="#000"/>
<path d="M227.7 142.6a1.56 1.56 0 0 1 1.6-.4 1.56 1.56 0 0 1 1.1 1.2 1.52 1.52 0 0 1-1.5 1.3 1.52 1.52 0 0 1-1.5-1.3z" fill-rule="evenodd" fill="#fff"/>
<path d="M227.7 142.4a1.77 1.77 0 0 1 2.8 .7v.6a1.75 1.75 0 0 1-1.6 1.1 1.75 1.75 0 0 1-1.7-1.1l.1-.9zM227.9 142.6l-.4 .6v.4l.6 .7 .8 .2 .5-.1 .4-.3 .3-.3v-.8l-.7-.6-.8-.1z" fill="#000"/>
<path d="M112.5 142.5a1.37 1.37 0 0 1 1.8-.4 1.37 1.37 0 0 1 .4 1.9 1.37 1.37 0 0 1-1.8 .4 1.37 1.37 0 0 1-.4-1.9z" fill-rule="evenodd" fill="#fff"/>
<path d="M112.3 142.4l.4-.4 .6-.2h.6l.6 .3a1.34 1.34 0 0 1 .6 1.4 1.6 1.6 0 0 1-1.6 1.2 1.6 1.6 0 0 1-1.5-1.4zM112.6 142.6l-.2 .6v.4l.3 .4 .4 .3h1l.4-.3 .3-.4v-.8l-.7-.6h-1z" fill="#000"/>
<path d="M187.5 142.5a1.13 1.13 0 0 1 1.4 .1 1.13 1.13 0 0 1 .3 1.4 1.05 1.05 0 0 1-1.3 .8 1.05 1.05 0 0 1-.8-1.2l.1-.4z" fill-rule="evenodd" fill="#fff"/>
<path d="M187.5 142.4a1.03 1.03 0 0 1 1.3 0h.1a1.62 1.62 0 0 1-.2 2.5 1.05 1.05 0 0 1-1.4-.3 1.7 1.7 0 0 1 .2-2.2zM187.7 142.6l-.4 .8 .1 .7 .4 .6h.7l.5-.6v-1l-.5-.6h-.3z" fill="#000"/>
<path d="M150.4 142.9a1.4 1.4 0 0 1 1.9-.4 1.4 1.4 0 0 1 .5 1.9 1.45 1.45 0 0 1-1.8 .4 1.45 1.45 0 0 1-.8-1.5z" fill-rule="evenodd" fill="#fff"/>
<path d="M150.2 142.8l.8-.5h.9a1.44 1.44 0 0 1 1.3 1v.1a1.58 1.58 0 0 1-1.7 1.7 1.58 1.58 0 0 1-1.4-2zM150.5 143l-.2 .6 .1 .5 .6 .6h1.1l.6-.4 .2-.9-.6-.7-1-.1z" fill="#000"/>
<path d="M6.2 106.6l1-.6h.5h135.1a2.17 2.17 0 0 1 2.1 2.1v8.6a2.17 2.17 0 0 1-2.1 2.2h-135.1a2.14 2.14 0 0 1-2.1-2.2v-8.6l.1-.6z" fill-rule="evenodd" fill="#fff"/>
<path d="M5.8 106.6a2.45 2.45 0 0 1 1.9-.9h135.1a2.46 2.46 0 0 1 2.4 2.4v8.6a2.46 2.46 0 0 1-2.4 2.5h-135.1a2.46 2.46 0 0 1-2.4-2.4v-8.9l.2-.7zM6.3 106.9l-.3 .5-.2 .7v8.6a1.88 1.88 0 0 0 1.9 1.9h135.1a1.81 1.81 0 0 0 1.9-1.9v-8.6a1.81 1.81 0 0 0-1.9-1.8h-135.1a1.73 1.73 0 0 0-1.4 .6z" fill="#000"/>
<g font-size="3.6">
<text x="5.8" y="53">This Requisition cancels Requisition No. .....-.....-... dd. .../.../...</text>
<text x="186.6" y="109.3">Refrence Drawing</text>
<text x="238.6" y="109.5">Rev.</text>
<text x="249.7" y="109.5">Date</text>
<text x="191" y="128.4">Attachment</text>
<text x="238.6" y="128.6">Rev.</text>
<text x="249.7" y="128.6">Date</text>
</g>
<g font-size="3.5">
<text x="94.3" y="35.3">Material Requisition (MR)</text>
<text x="110.1" y="39.5">For</text>
<text x="104.6" y="43.7">Production</text>
</g>
<g font-size="3.3">
<text x="5.8" y="32.5">Order No : 99999</text>
<text x="5.8" y="36.5">Product : Screw Compactor</text>
<text x="5.8" y="40.6">Project : رابان ژراش</text>
<text x="164" y="37.1">MR No :</text>
<text x="165.8" y="41.9">Date:</text>
<text x="177.1" y="41.9">02.04.14</text>
<text x="178.8" y="37.1">99999</text>
<text x="193.1" y="37.1">2080</text>
<text x="209.1" y="37.1">1</text>
<text x="5.8" y="45.4">Client. :رابان ژراش</text>
<text x="166.1" y="46.9">Rev.:</text>
<text x="182.2" y="46.9">0</text>
<text x="190.1" y="46.9">Page No :</text>
<text x="206.1" y="46.9">1 of 1</text>
<text x="135.4" y="57.3">Dim. / Spec.</text>
<text x="231.6" y="57.7">رابان ه</text>
<text x="237.6" y="57.7">يرظن</text>
</g>
<g font-size="3">
<text x="177.4" y="31.8">Order No</text>
<text x="191.6" y="31.8">Mat. No</text>
<text x="208.3" y="31.8">SN</text>
<text x="14.6" y="58.8">Station</text>
<text x="167.1" y="58.8">Qty</text>
<text x="5.3" y="60.8">Pos.</text>
<text x="15.9" y="62.7">/Item</text>
<text x="33.9" y="60.8">Product</text>
<text x="53.1" y="60.8">Sub.Product</text>
<text x="77.6" y="60.8">Part</text>
<text x="92.2" y="60.8">Description</text>
<text x="111.2" y="60.8">Standard</text>
<text x="128.7" y="64.5">size</text>
<text x="138.9" y="63.7">grade</text>
<text x="150.7" y="64.5">coating</text>
<text x="166.7" y="62.7">(Pcs)</text>
<text x="177.5" y="60.8">G.W.(Kg)</text>
<text x="191" y="60.8">N.W.(Kg)</text>
<text x="204.6" y="60.8">Scrap(%)</text>
<text x="217.3" y="60.8">Remark</text>
</g>
<g font-size="2.6">
<text x="251" y="56.2">هرامش</text>
<text x="228.8" y="64.5">يدوجوم</text>
<text x="237.5" y="64.5">يتساوخرد</text>
<text x="249.1" y="60.4">تساوخرد</text>
<text x="251" y="64.6">ديرخ</text>
<text x="7.1" y="69.6">1</text>
<text x="18.8" y="69.6">-</text>
<text x="28.7" y="69.6">Screw Compactor</text>
<text x="56.8" y="69.6">Casing</text>
<text x="78.5" y="69.2">چيپ</text>
<text x="93" y="69.2">شوگ شش چيپ</text>
<text x="112.1" y="69.6">Din-933</text>
<text x="127.1" y="69.6">M8x30</text>
<text x="140.7" y="69.6">8.8</text>
<text x="151.4" y="69.2">تاموركاد</text>
<text x="167.2" y="69.6">150</text>
<text x="7.1" y="74.3">2</text>
<text x="18.8" y="74.4">-</text>
<text x="28.7" y="74.3">Screw Compactor</text>
<text x="56.8" y="74.3">Casing</text>
<text x="78.1" y="74">هرهم</text>
<text x="92.6" y="74">شوگ شش هرهم</text>
<text x="112.1" y="74.3">Din-934</text>
<text x="129.2" y="74.3">M8</text>
<text x="140.7" y="74.3">8.8</text>
<text x="151.4" y="74">تاموركاد</text>
<text x="167.2" y="74.3">150</text>
<text x="7.1" y="79.1">3</text>
<text x="7.1" y="83.9">4</text>
<text x="18.8" y="79.2">-</text>
<text x="18.8" y="83.9">-</text>
<text x="28.7" y="79.1">Screw Compactor</text>
<text x="28.7" y="83.9">Screw Compactor</text>
<text x="56.8" y="79.1">Casing</text>
<text x="56.8" y="83.9">Casing</text>
<text x="78.1" y="78.8">رشاو</text>
<text x="78.1" y="83.6">رشاو</text>
<text x="94.9" y="83.5">يرنف رشاو</text>
<text x="95" y="78.7">تخت رشاو</text>
<text x="112.1" y="79.1">Din-126</text>
<text x="112.1" y="83.9">Din-128</text>
<text x="129.4" y="79.1">A8</text>
<text x="129.4" y="83.9">A8</text>
<text x="140.7" y="83.9">Fst</text>
<text x="141.4" y="79.1">St</text>
<text x="151.4" y="78.7">تاموركاد</text>
<text x="151.4" y="83.5">تاموركاد</text>
<text x="167.2" y="79.1">300</text>
<text x="167.2" y="83.9">150</text>
<text x="7.1" y="88.7">5</text>
<text x="18.8" y="88.7">-</text>
<text x="28.7" y="88.7">Screw Compactor</text>
<text x="56.8" y="88.7">Casing</text>
<text x="78.5" y="88.3">چيپ</text>
<text x="93.5" y="88.3">هنيزخ رس چيپ</text>
<text x="111.4" y="88.7">Din-7991</text>
<text x="127.1" y="88.7">M5x35</text>
<text x="140.7" y="88.7">8.8</text>
<text x="151.4" y="88.3">تاموركاد</text>
<text x="167.2" y="88.7">125</text>
<text x="7.1" y="93.5">6</text>
<text x="18.8" y="93.5">-</text>
<text x="28.7" y="93.5">Screw Compactor</text>
<text x="56.8" y="93.5">Casing</text>
<text x="78.1" y="93.1">هرهم</text>
<text x="92.6" y="93.1">شوگ شش هرهم</text>
<text x="112.1" y="93.5">Din-934</text>
<text x="129.2" y="93.5">M5</text>
<text x="140.7" y="93.5">8.8</text>
<text x="151.4" y="93.1">تاموركاد</text>
<text x="167.2" y="93.5">125</text>
<text x="7.1" y="98.3">7</text>
<text x="18.8" y="98.3">-</text>
<text x="28.7" y="98.3">Screw Compactor</text>
<text x="56.8" y="98.3">Casing</text>
<text x="78.1" y="97.9">رشاو</text>
<text x="94.9" y="97.9">يرنف رشاو</text>
<text x="112.1" y="98.3">Din-128</text>
<text x="129.4" y="98.3">A5</text>
<text x="140.7" y="98.3">Fst</text>
<text x="151.4" y="97.9">تاموركاد</text>
<text x="167.2" y="98.3">125</text>
<text x="7.1" y="103">8</text>
<text x="18.8" y="103.1">-</text>
<text x="28.7" y="103">Screw Compactor</text>
<text x="56.8" y="103">Casing</text>
<text x="78.5" y="102.7">چيپ</text>
<text x="94.4" y="102.7">يمشچ چيپ</text>
<text x="112.1" y="103">Din-444</text>
<text x="126.4" y="103">M16x30</text>
<text x="140.7" y="103">8.8</text>
<text x="151.4" y="102.7">تاموركاد</text>
<text x="168.7" y="103">4</text>
<text x="7.9" y="124.2">Prepared By :</text>
<text x="39.8" y="124.2">Checked By :</text>
<text x="72" y="124.2">Approved By :</text>
<text x="116.2" y="124.2">Management :</text>
<text x="10.3" y="127.4">A.Jokar</text>
<text x="40.3" y="127.4">A.Jokar</text>
<text x="13.1" y="144.3">Procurement</text>
<text x="52.3" y="144.3">Q.C.</text>
<text x="80.6" y="144.3">Warehouse</text>
<text x="116.9" y="144.3">Engineering</text>
<text x="153.5" y="144.3">Production</text>
<text x="191.1" y="144.3">Financial Dep't</text>
<text x="231.6" y="144.3">Planning Dep't</text>
</g>
</svg>
